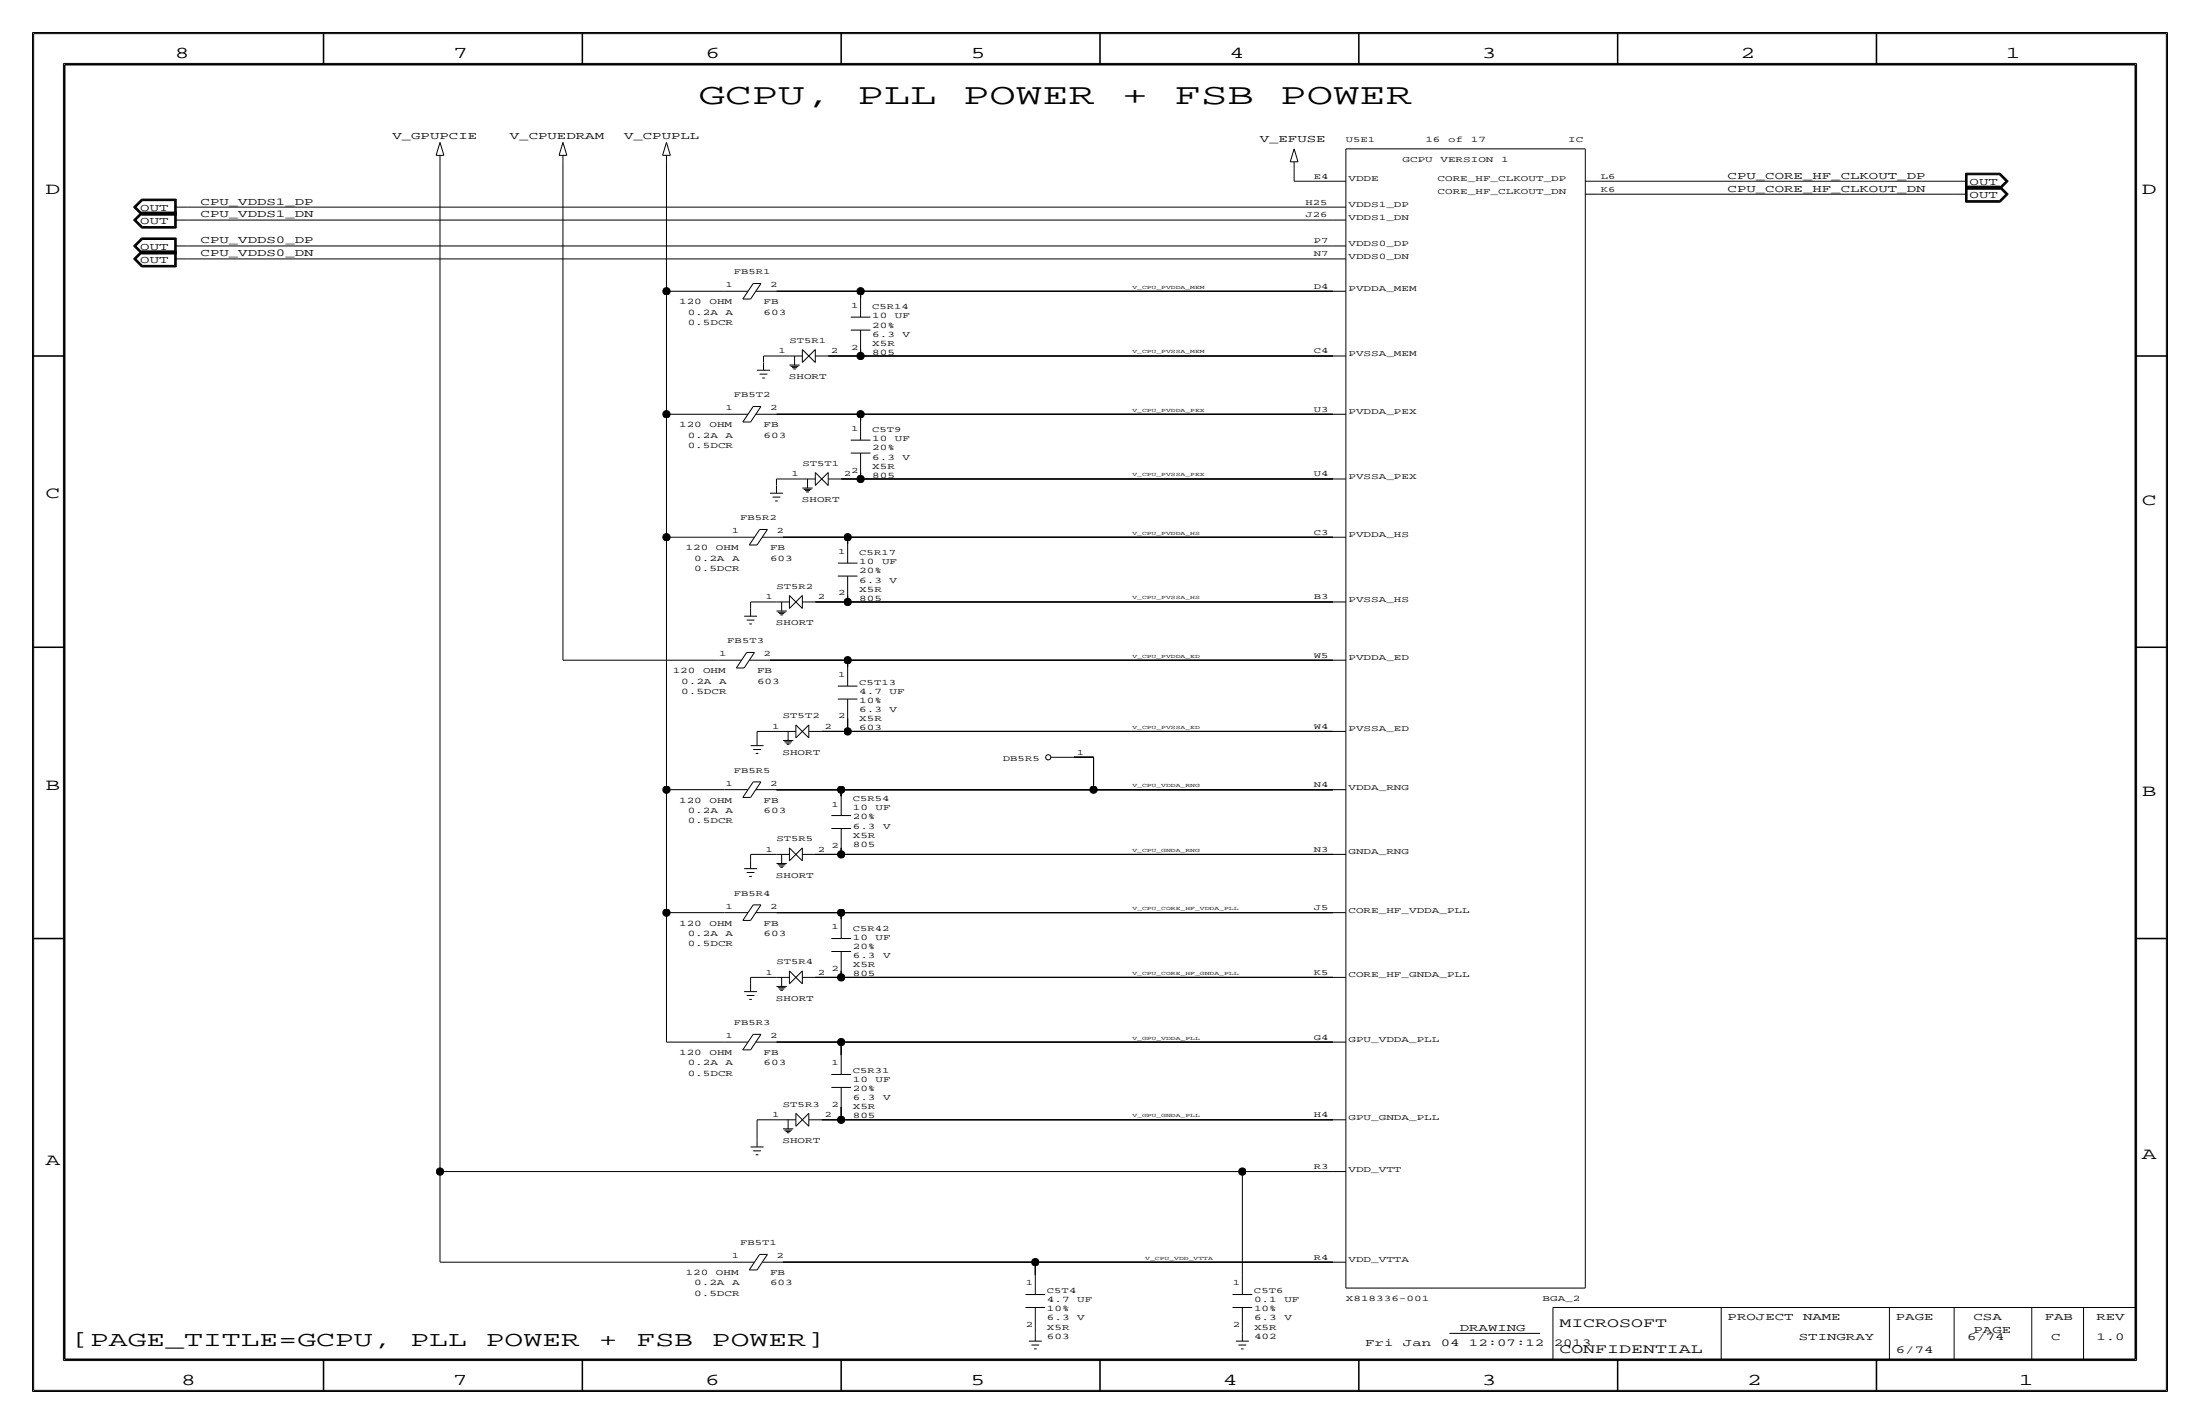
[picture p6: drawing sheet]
<svg xmlns="http://www.w3.org/2000/svg" width="432mm" height="279mm" viewBox="0 0 432 279" stroke-linecap="round" stroke-linejoin="round" font-family="sans-serif">
<!-- layer: Nets -->
<g fill="none" stroke="#000" stroke-width=".2">
<path d="M86.4 31.8v198.1zM110.5 31.7v97.8zM130.8 31.8v25.3zM254 35.6h7.6zM254 33v2.6zM313.7 35.6h69.8zM313.7 38.1h69.8zM36.8 50.8h224.8zM36.8 48.3h224.8zM36.8 43.2h224.8zM36.8 40.6h224.8zM130.8 57.2h11.4z"/>
<path d="M130.8 57.2v24.1zM152.4 57.2h16.5zM168.9 57.2h92.7zM168.9 57.1v1.3zM149.9 69.8v1.3zM149.9 69.8h5zM162.6 69.8h6.3zM168.9 69.8h92.7zM168.9 68.6v1.3zM130.8 81.3h11.4zM130.8 81.3v24.1zM152.4 81.3h16.5z"/>
<path d="M152.4 94v1.2zM152.4 94h5.1zM165.1 94h3.8zM168.9 94h92.7zM168.9 92.7v1.3zM168.9 81.3h92.7zM168.9 81.3v1.2zM130.8 105.4v49.5zM130.8 105.4h12.7zM147.3 118.1h5.1zM147.3 118.1v1.3zM153.7 105.4h12.7z"/>
<path d="M160 118.1h6.4zM166.4 116.8v1.3zM166.4 118.1h95.2zM166.4 105.4h95.2zM166.4 105.4v1.3zM110.5 129.5h30.5zM151.1 129.5h15.3zM166.4 129.5h95.2zM166.4 129.5v1.3zM130.8 154.9h11.4zM130.8 154.9v24.2zM148.6 143.5v1.3z"/>
<path d="M148.6 143.5h5.1zM152.4 154.9h12.7zM161.3 143.5h5.1zM165.1 154.9v1.3zM165.1 154.9h49.5zM166.4 143.5h95.2zM166.4 141v2.5zM210.8 148.6h3.8zM214.6 154.9h47zM214.6 148.6v6.3zM130.8 179.1h11.4zM130.8 179.1v25.4z"/>
<path d="M147.3 167.6h5.1zM147.3 167.6v1.3zM152.4 179.1h12.7zM160 167.6h5.1zM165.1 167.6h96.5zM165.1 166.4v1.2zM165.1 179.1h96.5zM165.1 179.1v1.2zM147.3 191.8h5.1zM147.3 191.8v1.2zM160 191.8h5.1zM165.1 191.8h96.5z"/>
<path d="M165.1 190.5v1.3zM130.8 204.5h11.4zM148.6 219.7v3.8zM148.6 219.7h5.1zM152.4 204.5h12.7zM161.3 219.7h3.8zM165.1 219.7h96.5zM165.1 217.2v2.5zM165.1 204.5h96.5zM165.1 204.5v2.5zM86.4 229.9v17.7zM86.4 229.9h157.4z"/>
<path d="M243.8 229.9v20.3zM243.8 229.9h17.8zM86.4 247.6h57.1zM153.7 247.6h49.5zM203.2 247.6h58.4zM203.2 247.6v2.6zM203.2 260.3v1.3zM243.8 260.3v1.3z"/>
</g>
<g fill="#000" stroke="#000" stroke-width=".2">
<circle cx="130.8" cy="57.2" r=".72"/>
<circle cx="168.9" cy="57.2" r=".72"/>
<circle cx="168.9" cy="69.9" r=".72"/>
<circle cx="130.8" cy="81.3" r=".72"/>
<circle cx="168.9" cy="94" r=".72"/>
<circle cx="168.9" cy="81.3" r=".72"/>
<circle cx="130.8" cy="105.4" r=".72"/>
<circle cx="166.4" cy="105.4" r=".72"/>
<circle cx="166.4" cy="118.1" r=".72"/>
<circle cx="166.4" cy="129.5" r=".72"/>
<circle cx="130.8" cy="154.9" r=".72"/>
<circle cx="165.1" cy="154.9" r=".72"/>
<circle cx="166.4" cy="143.5" r=".72"/>
<circle cx="214.6" cy="154.9" r=".72"/>
<circle cx="130.8" cy="179.1" r=".72"/>
<circle cx="165.1" cy="167.6" r=".72"/>
<circle cx="165.1" cy="179.1" r=".72"/>
<circle cx="165.1" cy="191.8" r=".72"/>
<circle cx="165.1" cy="204.5" r=".72"/>
<circle cx="165.1" cy="219.7" r=".72"/>
<circle cx="86.4" cy="229.9" r=".72"/>
<circle cx="243.8" cy="229.9" r=".72"/>
<circle cx="203.2" cy="247.7" r=".72"/>
</g>
<!-- layer: Components -->
<g fill="none" stroke="#000" stroke-width=".2">
<path d="M27.8 39.1h6.8zM27.8 39.2h6.7zM27.9 39.3h6.5zM27.9 39.4h6.4zM34.3 39.4v2.5zM34.4 39.3v2.7zM34.5 39.2v2.9zM34.6 39.1v3.1zM85.6 30.5h1.5zM86.4 27.9l-.8 2.6zM86.4 30.5v1.3zM86.4 27.9l.7 2.6z"/>
<path d="M109.7 30.5h1.6zM110.5 30.5v1.3zM110.5 27.9l.8 2.6zM110.5 27.9l-.8 2.6zM130 30.5h1.6zM130.8 27.9l-.8 2.6zM130.8 30.5v1.3zM130.8 27.9l.8 2.6zM253.2 31.8h1.6zM254 29.2l-.8 2.6zM254 31.7v1.3zM254 29.2l.8 2.5z"/>
<path d="M261.6 35.6h2.6zM264.2 29.2h46.9zM264.2 29.2v223.5zM311.1 29.2v223.5zM311.2 35.6h2.5zM311.2 38.1h2.5zM383.5 35.6h2.6zM383.5 38.1h2.6zM385.8 37.1h6.8zM385.8 34v3.1zM385.8 39.7h6.8zM385.8 36.5v3.2z"/>
<path d="M385.8 34h6.8zM385.8 36.5h6.8zM385.9 34.1v2.9zM385.9 37h6.6zM385.9 36.6v3zM385.9 39.6h6.6zM385.9 34.1h6.6zM385.9 36.6h6.6zM386 34.2v2.7zM386 36.9h6.5zM386 36.7v2.8zM386 39.5h6.5z"/>
<path d="M386 34.2h6.5zM386 36.7h6.5zM386.1 34.3h6.3zM386.1 34.3v2.5zM386.1 36.8h6.3zM386.1 36.8v2.6zM386.1 39.4h6.3zM392.4 34.3l1.3 1.3zM392.4 36.8l1.3 1.3zM392.4 36.8l1.3-1.2zM392.4 39.4l1.3-1.3zM392.5 36.9l1.4-1.3z"/>
<path d="M392.5 39.5l1.4-1.4zM392.5 34.2l1.4 1.4zM392.5 36.7l1.4 1.4zM392.5 37l1.5-1.4zM392.5 39.6l1.5-1.5zM392.5 34.1l1.5 1.5zM392.5 36.6l1.5 1.5zM392.6 34l1.6 1.6zM392.6 36.5l1.6 1.6zM392.6 37.1l1.6-1.5zM392.6 39.7l1.6-1.6zM26.2 50.8l1.6-1.6z"/>
<path d="M26.2 48.3l1.6-1.6zM26.2 43.2l1.6-1.6zM26.2 40.6l1.6-1.5zM26.2 50.8l1.6 1.6zM26.2 48.3l1.6 1.5zM26.2 43.2l1.6 1.6zM26.2 40.6l1.6 1.6zM26.4 50.8l1.4-1.5zM26.4 48.3l1.4-1.5zM26.4 43.2l1.4-1.5zM26.4 40.6l1.4-1.4zM26.4 50.8l1.4 1.5z"/>
<path d="M26.4 48.3l1.4 1.4zM26.4 43.2l1.4 1.5zM26.4 40.6l1.4 1.5zM26.5 50.8l1.4-1.4zM26.5 48.3l1.4-1.4zM26.5 43.2l1.4-1.4zM26.5 40.6l1.4-1.3zM26.5 50.8l1.4 1.4zM26.5 48.3l1.4 1.3zM26.5 43.2l1.4 1.4zM26.5 40.6l1.4 1.4zM26.7 50.8l1.2 1.3z"/>
<path d="M26.7 48.3l1.2 1.2zM26.7 43.2l1.2 1.2zM26.7 40.6l1.2 1.3zM26.7 50.8l1.2-1.3zM26.7 48.3l1.2-1.3zM26.7 43.2l1.2-1.3zM26.7 40.6l1.2-1.2zM27.8 52.4h6.8zM27.8 49.8h6.8zM27.8 44.8h6.8zM27.8 42.2h6.8zM27.8 49.2h6.8z"/>
<path d="M27.8 46.7h6.8zM27.8 41.6h6.8zM27.8 52.3h6.7zM27.8 49.7h6.7zM27.8 44.7h6.7zM27.8 42.1h6.7zM27.8 49.3h6.7zM27.8 46.8h6.7zM27.8 41.7h6.7zM27.9 49.4h6.5zM27.9 46.9h6.5zM27.9 41.8h6.5z"/>
<path d="M27.9 52.2h6.5zM27.9 49.6h6.5zM27.9 44.6h6.5zM27.9 42h6.5zM27.9 49.5h6.4zM27.9 52.1h6.4zM27.9 47h6.4zM27.9 41.9h6.4zM27.9 44.4h6.4zM34.3 50.8h2.5zM34.3 48.3h2.5zM34.3 43.2h2.5z"/>
<path d="M34.3 40.6h2.5zM34.3 49.5v2.6zM34.3 47v2.5zM34.3 41.9v2.5zM34.4 49.4v2.8zM34.4 46.9v2.7zM34.4 41.8v2.8zM34.5 49.3v3zM34.5 46.8v2.9zM34.5 41.7v3zM34.6 49.2v3.2zM34.6 46.7v3.1z"/>
<path d="M34.6 41.6v3.2zM142.2 57.2h4.6zM145.8 58.7h1.5zM147.8 55.6h1.6zM147.8 55.6l-2 3.1zM148.3 57.2h4.1zM149.4 55.6l-2.1 3.1zM168.9 58.4v3.8zM261.6 48.3h2.6zM261.6 50.8h2.6zM261.6 57.2h2.6zM261.6 43.2h2.6z"/>
<path d="M261.6 40.6h2.6zM147.8 79.8h1.6zM147.8 79.8l-2 3zM148.6 72.6h2.5zM149.1 73.4h1.5zM149.4 79.8l-2.1 3zM149.6 74.2h.5zM149.9 71.1v1.5zM154.9 69.8h2.6zM154.9 71.6h2.1zM155.2 71.9h1.5zM155.4 72.1h1.1z"/>
<path d="M155.7 72.4h.5zM156 69.8v1.8zM157.5 71.1l2.5-2.5zM157.5 68.6v2.5zM157.5 68.6l2.5 2.5zM160 68.6v2.5zM160 69.8h2.6zM167 62.2h3.8zM167 64.8h3.8zM168.9 64.8v3.8zM261.6 69.8h2.6zM142.2 81.3h4.6z"/>
<path d="M145.8 82.8h1.5zM148.3 81.3h4.1zM151.1 96.8h2.6zM151.6 97.5h1.6zM152.1 98.3h.6zM152.4 95.2v1.6zM157.5 94h2.5zM157.5 95.8h2zM157.7 96h1.6zM158 96.3h1zM158.2 96.5h.5zM158.5 94v1.8z"/>
<path d="M160 95.2l2.6-2.5zM160 92.7v2.5zM160 92.7l2.6 2.5zM162.6 94h2.5zM162.6 92.7v2.5zM167 86.4h3.8zM167 88.9h3.8zM168.9 82.5v3.9zM168.9 88.9v3.8zM261.6 94h2.6zM261.6 81.3h2.6zM143.5 105.4h4.6z"/>
<path d="M147.1 106.9h1.5zM147.3 119.4v1.5zM149.1 103.9h1.5zM149.1 103.9l-2 3zM149.6 105.4h4.1zM150.6 103.9l-2 3zM152.4 118.1h2.5zM152.4 119.9h2zM153.4 118.1v1.8zM154.9 119.4l2.6-2.6zM154.9 116.8v2.6zM154.9 116.8l2.6 2.6z"/>
<path d="M157.5 116.8v2.6zM157.5 118.1h2.5zM164.4 110.5h3.9zM164.4 113h3.9zM166.4 106.7v3.8zM166.4 113v3.8zM261.6 118.1h2.6zM261.6 105.4h2.6zM141 129.5h4.5zM144.5 131.1h1.5zM146 120.9h2.6zM146.6 121.7h1.5z"/>
<path d="M146.6 128h1.5zM146.6 128l-2.1 3.1zM147.1 122.4h.5zM147.1 129.5h4zM148.1 128l-2.1 3.1zM152.7 120.1h1.5zM152.9 120.4h1zM153.2 120.7h.5zM164.4 134.6h3.9zM164.4 137.2h3.9zM166.4 130.8v3.8zM166.4 137.2v3.8z"/>
<path d="M261.6 129.5h2.6zM142.2 154.9h4.6zM145.8 156.5h1.5zM147.3 146.3h2.6zM147.8 153.4h1.6zM147.8 153.4l-2 3.1zM147.8 147.1h1.6zM148.3 154.9h4.1zM148.3 147.8h.5zM148.6 144.8v1.5zM149.4 153.4l-2.1 3.1zM153.7 143.5h2.5z"/>
<path d="M153.7 145.3h2zM153.9 145.5h1.5zM154.2 145.8h1zM154.4 146h.5zM154.7 143.5v1.8zM156.2 142.2l2.5 2.6zM156.2 144.8l2.6-2.6zM156.2 142.2v2.6zM158.7 143.5h2.6zM158.7 142.2v2.6zM165.1 156.2v3.8zM206.3 148.6h4.6z"/>
<path d="M261.6 154.9h2.6zM261.6 143.5h2.6zM142.2 179.1h4.6zM146 170.4h2.6zM146.6 171.2h1.5zM147.1 172h.5zM147.3 168.9v1.5zM147.8 177.5h1.6zM147.8 177.5l-2 3.1zM148.3 179.1h4.1zM149.4 177.5l-2.1 3.1zM152.4 167.6h2.5z"/>
<path d="M152.4 169.4h2zM152.7 169.7h1.5zM152.9 169.9h1zM153.2 170.2h.5zM153.4 167.6v1.8zM154.9 168.9l2.6-2.5zM154.9 166.4v2.5zM154.9 166.4l2.6 2.5zM157.5 166.4v2.5zM157.5 167.6h2.5zM163.2 160h3.8zM163.2 162.6h3.8z"/>
<path d="M165.1 162.6v3.8zM261.6 179.1h2.6zM261.6 167.6h2.6zM145.8 180.6h1.5zM146 194.6h2.6zM146.6 195.3h1.5zM147.1 196.1h.5zM147.3 193v1.6zM152.4 191.8h2.5zM152.4 193.5h2zM152.7 193.8h1.5zM152.9 194.1h1z"/>
<path d="M153.2 194.3h.5zM153.4 191.8v1.7zM154.9 193l2.6-2.5zM154.9 190.5v2.5zM154.9 190.5l2.6 2.5zM157.5 190.5v2.5zM157.5 191.8h2.5zM163.2 184.1h3.8zM163.2 186.7h3.8zM165.1 180.3v3.8zM165.1 186.7v3.8zM261.6 191.8h2.6z"/>
<path d="M142.2 204.5h4.6zM145.8 206h1.5zM147.8 202.9h1.6zM147.8 202.9l-2 3.1zM148.3 204.5h4.1zM149.4 202.9l-2.1 3.1zM153.7 219.7h2.5zM154.7 219.7v1.8zM156.2 218.4l2.5 2.6zM156.2 218.4v2.6zM158.7 219.7h2.6zM158.7 218.4v2.6z"/>
<path d="M163.2 210.8h3.8zM163.2 213.4h3.8zM165.1 207v3.8zM165.1 213.4v3.8zM261.6 219.7h2.6zM261.6 204.5h2.6zM147.3 225h2.6zM147.8 225.8h1.6zM148.3 226.6h.5zM148.6 223.5v1.5zM153.7 221.5h2zM153.9 221.7h1.5z"/>
<path d="M154.2 222h1zM154.4 222.2h.5zM156.2 221l2.6-2.6zM261.6 229.9h2.6zM143.5 247.6h4.6zM147.1 249.2h1.5zM149.1 246.1h1.5zM149.1 246.1l-2 3.1zM149.6 247.6h4.1zM150.6 246.1l-2 3.1zM201.3 254h3.8zM201.3 256.5h3.8z"/>
<path d="M203.2 250.2v3.8zM203.2 256.5v3.8zM241.9 254h3.9zM241.9 256.5h3.9zM243.8 250.2v3.8zM243.8 256.5v3.8zM261.6 247.6h2.6zM264.2 252.7h46.9zM201.9 263.1h2.6zM202.4 263.9h1.6zM202.9 264.7h.6zM203.2 261.6v1.5z"/>
<path d="M242.6 263.1h2.5zM243.1 263.9h1.5zM243.6 264.7h.5zM243.8 261.6v1.5zM284.5 261.6h17.8z"/>
<circle cx="205.7" cy="148.6" r=".51"/>
</g>
<!-- layer: Page Border and Title Block -->
<g fill="none" stroke="#000" stroke-width=".3">
<path d="M6.3 6.3v266.7zM6.4 6.3h419zM12.7 12.7h406.4zM12.7 12.7v254zM63.5 6.3v6.4zM114.3 6.3v6.4zM165.1 6.3v6.4zM215.9 6.3v6.4zM266.7 6.3v6.4zM317.5 6.3v6.4zM368.3 6.3v6.4zM419.1 12.7v254z"/>
<path d="M425.4 6.3v266.7zM6.3 69.8h6.4zM419.1 69.8h6.3zM6.3 127h6.4zM419.1 127h6.3zM6.3 184.1h6.4zM419.1 184.1h6.3zM6.4 273h419zM12.7 266.7h406.4zM63.5 266.7v6.3zM114.3 266.7v6.3zM165.1 266.7v6.3z"/>
<path d="M215.9 266.7v6.3zM266.7 266.7v6.3zM317.5 266.7v6.3zM368.3 266.7v6.3z"/>
</g>
<g fill="none" stroke="#000" stroke-width=".2">
<path d="M6.6 6.6h418.6zM6.6 6.6v266.2zM12.4 12.4v254.6zM12.4 12.4h407zM419.4 12.4v254.6zM425.2 6.6v266.2zM304.8 256.5v10.2zM304.8 256.5h114.3zM337.8 256.5v10.2zM370.8 256.5v10.2zM383.5 256.5v10.2zM398.8 256.5v10.2z"/>
<path d="M408.9 256.5v10.2zM6.6 272.8h418.6zM12.4 267h407z"/>
</g>
<g font-size="5.8">
<text x="137.2" y="20.3">GCPU,</text>
<text x="168.3" y="20.3">PLL</text>
<text x="189" y="20.3">POWER</text>
<text x="220.2" y="20.3">+</text>
<text x="230.5" y="20.3">FSB</text>
<text x="251.3" y="20.3">POWER</text>
</g>
<g font-size="4.2">
<text x="14" y="264.2">[PAGE_TITLE=GCPU,</text>
<text x="80.6" y="264.2">PLL</text>
<text x="95.3" y="264.2">POWER</text>
<text x="117.5" y="264.2">+</text>
<text x="124.9" y="264.2">FSB</text>
<text x="139.7" y="264.2">POWER]</text>
</g>
<g font-size="3.3">
<text x="34.3" y="11.4">8</text>
<text x="88.9" y="11.4">7</text>
<text x="138.5" y="11.4">6</text>
<text x="190.5" y="11.4">5</text>
<text x="241.3" y="11.4">4</text>
<text x="290.8" y="11.4">3</text>
<text x="341.6" y="11.4">2</text>
<text x="393.7" y="11.4">1</text>
<text x="8.9" y="38.1">D</text>
<text x="420.4" y="38.1">D</text>
<text x="8.9" y="97.8">C</text>
<text x="420.4" y="99.1">C</text>
<text x="8.9" y="154.9">B</text>
<text x="420.4" y="156.2">B</text>
<text x="420.4" y="227.3">A</text>
<text x="8.9" y="228.6">A</text>
<text x="35.6" y="271.8">8</text>
<text x="88.9" y="271.8">7</text>
<text x="138.4" y="271.8">6</text>
<text x="190.5" y="271.8">5</text>
<text x="240" y="271.8">4</text>
<text x="290.8" y="271.8">3</text>
<text x="342.9" y="271.8">2</text>
<text x="396.2" y="271.8">1</text>
</g>
<g font-size="2.6">
<text x="306.1" y="260.4">MICROSOFT</text>
<text x="306.1" y="265.4">CONFIDENTIAL</text>
</g>
<g font-size="2.1">
<text x="77" y="27.3">V_GPUPCIE</text>
<text x="100.1" y="27.3">V_CPUEDRAM</text>
<text x="122.5" y="27.3">V_CPUPLL</text>
<text x="247.2" y="27.9">V_EFUSE</text>
<text x="339.1" y="35.1">CPU_CORE_HF_CLKOUT_DP</text>
<text x="27.5" y="41.4">OUT</text>
<text x="39.4" y="40.1">CPU_VDDS1_DP</text>
<text x="339.1" y="37.6">CPU_CORE_HF_CLKOUT_DN</text>
<text x="386.6" y="36.3">OUT</text>
<text x="386.6" y="38.9">OUT</text>
<text x="27.5" y="43.9">OUT</text>
<text x="39.4" y="47.8">CPU_VDDS0_DP</text>
<text x="39.4" y="42.7">CPU_VDDS1_DN</text>
<text x="27.5" y="51.6">OUT</text>
<text x="27.5" y="49">OUT</text>
<text x="39.4" y="50.3">CPU_VDDS0_DN</text>
<text x="286.5" y="261.1">DRAWING</text>
<text x="339.1" y="259.1">PROJECT</text>
<text x="353.1" y="262.9">STINGRAY</text>
<text x="353.9" y="259.1">NAME</text>
<text x="372.1" y="259.1">PAGE</text>
<text x="386.1" y="262.9">6/74</text>
<text x="387.4" y="259.1">CSA</text>
<text x="387.4" y="261.6">PAGE</text>
<text x="401.3" y="259.1">FAB</text>
<text x="402.6" y="262.9">C</text>
<text x="411.5" y="259.1">REV</text>
<text x="411.5" y="262.9">1.0</text>
<text x="268" y="264.2">Fri</text>
<text x="275.4" y="264.2">Jan</text>
<text x="282.8" y="264.2">04</text>
<text x="288.3" y="264.2">12:07:12</text>
<text x="305" y="264.2">2013</text>
<text x="372.1" y="265.4">6/74</text>
</g>
<g font-size="1.7">
<text x="279.8" y="27.9">16</text>
<text x="284.2" y="27.9">of</text>
<text x="288.7" y="27.9">17</text>
<text x="307.8" y="27.9">IC</text>
<text x="264.7" y="35.6">VDDE</text>
<text x="275.3" y="31.8">GCPU</text>
<text x="282.1" y="35.6">CORE_HF_CLKOUT_DP</text>
<text x="282.7" y="31.8">VERSION</text>
<text x="294.6" y="31.8">1</text>
<text x="264.7" y="40.6">VDDS1_DP</text>
<text x="282.1" y="38.1">CORE_HF_CLKOUT_DN</text>
<text x="264.7" y="43.2">VDDS1_DN</text>
<text x="264.7" y="48.3">VDDS0_DP</text>
<text x="264.7" y="50.8">VDDS0_DN</text>
<text x="133.3" y="59.7">120</text>
<text x="139.3" y="59.7">OHM</text>
<text x="149.9" y="59.7">FB</text>
<text x="264.7" y="57.2">PVDDA_MEM</text>
<text x="135" y="61.7">0.2A</text>
<text x="135" y="63.8">0.5DCR</text>
<text x="142.4" y="61.7">A</text>
<text x="149.9" y="61.7">603</text>
<text x="171.2" y="64.3">20%</text>
<text x="171.2" y="62.5">10</text>
<text x="175.7" y="62.5">UF</text>
<text x="171.2" y="67.8">X5R</text>
<text x="171.2" y="69.6">805</text>
<text x="171.2" y="66">6.3</text>
<text x="177.2" y="66">V</text>
<text x="264.7" y="69.9">PVSSA_MEM</text>
<text x="154.8" y="74.4">SHORT</text>
<text x="133.3" y="83.8">120</text>
<text x="139.3" y="83.8">OHM</text>
<text x="149.9" y="83.8">FB</text>
<text x="264.7" y="81.3">PVDDA_PEX</text>
<text x="135" y="85.9">0.2A</text>
<text x="135" y="87.9">0.5DCR</text>
<text x="142.4" y="85.9">A</text>
<text x="149.9" y="85.9">603</text>
<text x="171.2" y="88.4">20%</text>
<text x="171.2" y="86.6">10</text>
<text x="175.7" y="86.6">UF</text>
<text x="171.2" y="91.9">X5R</text>
<text x="171.2" y="93.7">805</text>
<text x="171.2" y="90.2">6.3</text>
<text x="177.2" y="90.2">V</text>
<text x="264.7" y="94">PVSSA_PEX</text>
<text x="157.4" y="98.6">SHORT</text>
<text x="134.6" y="108">120</text>
<text x="140.5" y="108">OHM</text>
<text x="151.1" y="108">FB</text>
<text x="264.7" y="105.4">PVDDA_HS</text>
<text x="136.2" y="110">0.2A</text>
<text x="136.2" y="112">0.5DCR</text>
<text x="143.7" y="110">A</text>
<text x="151.1" y="110">603</text>
<text x="168.7" y="112.5">20%</text>
<text x="168.7" y="110.7">10</text>
<text x="173.1" y="110.7">UF</text>
<text x="168.7" y="116.1">X5R</text>
<text x="168.7" y="117.9">805</text>
<text x="168.7" y="114.3">6.3</text>
<text x="174.6" y="114.3">V</text>
<text x="264.7" y="118.1">PVSSA_HS</text>
<text x="152.3" y="122.7">SHORT</text>
<text x="264.7" y="129.5">PVDDA_ED</text>
<text x="132" y="132.1">120</text>
<text x="133.7" y="134.1">0.2A</text>
<text x="133.7" y="136.1">0.5DCR</text>
<text x="138" y="132.1">OHM</text>
<text x="141.1" y="134.1">A</text>
<text x="148.6" y="132.1">FB</text>
<text x="148.6" y="134.1">603</text>
<text x="168.7" y="137.9">10%</text>
<text x="168.7" y="136.1">4.7</text>
<text x="174.6" y="136.1">UF</text>
<text x="168.7" y="141.5">X5R</text>
<text x="168.7" y="139.7">6.3</text>
<text x="168.7" y="143.3">603</text>
<text x="174.6" y="139.7">V</text>
<text x="264.7" y="143.5">PVSSA_ED</text>
<text x="153.6" y="148.1">SHORT</text>
<text x="264.7" y="154.9">VDDA_RNG</text>
<text x="133.3" y="157.5">120</text>
<text x="135" y="159.5">0.2A</text>
<text x="135" y="161.5">0.5DCR</text>
<text x="139.3" y="157.5">OHM</text>
<text x="142.4" y="159.5">A</text>
<text x="149.9" y="157.5">FB</text>
<text x="149.9" y="159.5">603</text>
<text x="167.4" y="160.8">20%</text>
<text x="167.4" y="159">10</text>
<text x="171.9" y="159">UF</text>
<text x="167.4" y="164.3">X5R</text>
<text x="167.4" y="166.1">805</text>
<text x="167.4" y="162.6">6.3</text>
<text x="173.3" y="162.6">V</text>
<text x="264.7" y="167.6">GNDA_RNG</text>
<text x="152.3" y="172.2">SHORT</text>
<text x="264.7" y="179.1">CORE_HF_VDDA_PLL</text>
<text x="133.3" y="181.6">120</text>
<text x="135" y="183.6">0.2A</text>
<text x="135" y="185.7">0.5DCR</text>
<text x="139.3" y="181.6">OHM</text>
<text x="142.4" y="183.6">A</text>
<text x="149.9" y="183.6">603</text>
<text x="149.9" y="181.6">FB</text>
<text x="167.4" y="184.4">10</text>
<text x="171.9" y="184.4">UF</text>
<text x="167.4" y="189.7">X5R</text>
<text x="167.4" y="191.5">805</text>
<text x="167.4" y="186.2">20%</text>
<text x="167.4" y="188">6.3</text>
<text x="173.3" y="188">V</text>
<text x="264.7" y="191.8">CORE_HF_GNDA_PLL</text>
<text x="152.3" y="196.3">SHORT</text>
<text x="133.3" y="207">120</text>
<text x="135" y="209">0.2A</text>
<text x="139.3" y="207">OHM</text>
<text x="142.4" y="209">A</text>
<text x="149.9" y="209">603</text>
<text x="149.9" y="207">FB</text>
<text x="264.7" y="204.5">GPU_VDDA_PLL</text>
<text x="135" y="211.1">0.5DCR</text>
<text x="167.4" y="212.3">10</text>
<text x="167.4" y="215.9">6.3</text>
<text x="167.4" y="214.1">20%</text>
<text x="171.9" y="212.3">UF</text>
<text x="173.3" y="215.9">V</text>
<text x="167.4" y="217.7">X5R</text>
<text x="167.4" y="219.5">805</text>
<text x="264.7" y="219.7">GPU_GNDA_PLL</text>
<text x="153.6" y="224.3">SHORT</text>
<text x="264.7" y="229.9">VDD_VTT</text>
<text x="134.6" y="250.2">120</text>
<text x="140.5" y="250.2">OHM</text>
<text x="151.1" y="250.2">FB</text>
<text x="264.7" y="247.7">VDD_VTTA</text>
<text x="136.2" y="252.2">0.2A</text>
<text x="136.2" y="254.3">0.5DCR</text>
<text x="143.7" y="252.2">A</text>
<text x="151.1" y="252.2">603</text>
<text x="205.5" y="257.3">10%</text>
<text x="205.5" y="255.5">4.7</text>
<text x="211.4" y="255.5">UF</text>
<text x="246.1" y="257.3">10%</text>
<text x="246.1" y="255.5">0.1</text>
<text x="252.1" y="255.5">UF</text>
<text x="264.2" y="255.3">X818336-001</text>
<text x="302.8" y="255.3">BGA_2</text>
<text x="205.5" y="259.1">6.3</text>
<text x="205.5" y="260.9">X5R</text>
<text x="205.5" y="262.6">603</text>
<text x="211.4" y="259.1">V</text>
<text x="246.1" y="259.1">6.3</text>
<text x="246.1" y="260.9">X5R</text>
<text x="246.1" y="262.6">402</text>
<text x="252.1" y="259.1">V</text>
</g>
<g font-size="1.6">
<text x="264.2" y="27.9">U5E1</text>
<text x="257.9" y="35">E4</text>
<text x="314.2" y="35">L6</text>
<text x="256.2" y="40.1">H25</text>
<text x="314.2" y="37.6">K6</text>
<text x="256.2" y="42.7">J26</text>
<text x="257.9" y="47.7">P7</text>
<text x="144" y="53.8">FB5R1</text>
<text x="257.9" y="50.3">N7</text>
<text x="142.4" y="56.4">1</text>
<text x="151.1" y="56.4">2</text>
<text x="257.9" y="56.6">D4</text>
<text x="167" y="60.5">1</text>
<text x="171.2" y="60.7">C5R14</text>
<text x="152.8" y="69.3">1</text>
<text x="154.9" y="67.3">ST5R1</text>
<text x="163.1" y="69.3">2</text>
<text x="167" y="68.6">2</text>
<text x="257.9" y="69.3">C4</text>
<text x="144" y="78">FB5T2</text>
<text x="142.4" y="80.5">1</text>
<text x="151.1" y="80.5">2</text>
<text x="257.9" y="80.8">U3</text>
<text x="167" y="84.6">1</text>
<text x="171.2" y="84.8">C5T9</text>
<text x="155.3" y="93.5">1</text>
<text x="157.5" y="91.4">ST5T1</text>
<text x="165.6" y="93.5">2</text>
<text x="167" y="92.7">2</text>
<text x="257.9" y="93.5">U4</text>
<text x="143.7" y="104.6">1</text>
<text x="145.3" y="102.1">FB5R2</text>
<text x="152.4" y="104.6">2</text>
<text x="257.9" y="104.9">C3</text>
<text x="164.5" y="108.7">1</text>
<text x="168.7" y="109">C5R17</text>
<text x="150.3" y="117.6">1</text>
<text x="152.4" y="115.6">ST5R2</text>
<text x="160.5" y="117.6">2</text>
<text x="164.5" y="116.8">2</text>
<text x="257.9" y="117.6">B3</text>
<text x="141.1" y="128.8">1</text>
<text x="142.7" y="126.2">FB5T3</text>
<text x="149.9" y="128.8">2</text>
<text x="257.9" y="129">W5</text>
<text x="164.5" y="132.8">1</text>
<text x="168.7" y="134.4">C5T13</text>
<text x="151.5" y="143">1</text>
<text x="153.7" y="141">ST5T2</text>
<text x="161.8" y="143">2</text>
<text x="164.5" y="141">2</text>
<text x="257.9" y="143">W4</text>
<text x="196.9" y="149.3">DB5R5</text>
<text x="211.3" y="148.1">1</text>
<text x="142.4" y="154.2">1</text>
<text x="144" y="151.6">FB5R5</text>
<text x="151.1" y="154.2">2</text>
<text x="257.9" y="154.4">N4</text>
<text x="163.2" y="158.2">1</text>
<text x="167.4" y="157.2">C5R54</text>
<text x="150.3" y="167.1">1</text>
<text x="152.4" y="165.1">ST5R5</text>
<text x="160.5" y="167.1">2</text>
<text x="163.2" y="166.4">2</text>
<text x="257.9" y="167.1">N3</text>
<text x="142.4" y="178.3">1</text>
<text x="144" y="175.8">FB5R4</text>
<text x="151.1" y="178.3">2</text>
<text x="257.9" y="178.6">J5</text>
<text x="163.2" y="182.4">1</text>
<text x="167.4" y="182.6">C5R42</text>
<text x="150.3" y="191.3">1</text>
<text x="152.4" y="189.2">ST5R4</text>
<text x="160.5" y="191.3">2</text>
<text x="163.2" y="190.5">2</text>
<text x="257.9" y="191.3">K5</text>
<text x="142.4" y="203.7">1</text>
<text x="144" y="201.2">FB5R3</text>
<text x="151.1" y="203.7">2</text>
<text x="257.9" y="204">G4</text>
<text x="163.2" y="209">1</text>
<text x="167.4" y="210.6">C5R31</text>
<text x="151.5" y="219.2">1</text>
<text x="153.7" y="217.2">ST5R3</text>
<text x="161.8" y="219.2">2</text>
<text x="163.2" y="217.2">2</text>
<text x="257.9" y="219.2">H4</text>
<text x="257.9" y="229.4">R3</text>
<text x="145.3" y="244.3">FB5T1</text>
<text x="143.7" y="246.9">1</text>
<text x="152.4" y="246.9">2</text>
<text x="257.9" y="247.1">R4</text>
<text x="201.3" y="252.2">1</text>
<text x="205.5" y="253.7">C5T4</text>
<text x="242" y="252.2">1</text>
<text x="246.1" y="253.7">C5T6</text>
<text x="201.3" y="260.3">2</text>
<text x="242" y="260.3">2</text>
</g>
<g font-size="1.1">
<text x="222.2" y="56.6">V_CPU_PVDDA_MEM</text>
<text x="222.2" y="69.3">V_CPU_PVSSA_MEM</text>
<text x="222.2" y="80.8">V_CPU_PVDDA_PEX</text>
<text x="222.2" y="93.5">V_CPU_PVSSA_PEX</text>
<text x="222.2" y="104.9">V_CPU_PVDDA_HS</text>
<text x="222.2" y="117.6">V_CPU_PVSSA_HS</text>
<text x="222.2" y="129">V_CPU_PVDDA_ED</text>
<text x="222.2" y="143">V_CPU_PVSSA_ED</text>
<text x="222.2" y="154.4">V_CPU_VDDA_RNG</text>
<text x="222.2" y="167.1">V_CPU_GNDA_RNG</text>
<text x="222.2" y="178.6">V_CPU_CORE_HF_VDDA_PLL</text>
<text x="222.2" y="191.3">V_CPU_CORE_HF_GNDA_PLL</text>
<text x="222.2" y="204">V_GPU_VDDA_PLL</text>
<text x="222.2" y="219.2">V_GPU_GNDA_PLL</text>
<text x="224.8" y="247.1">V_CPU_VDD_VTTA</text>
</g>
</svg>
